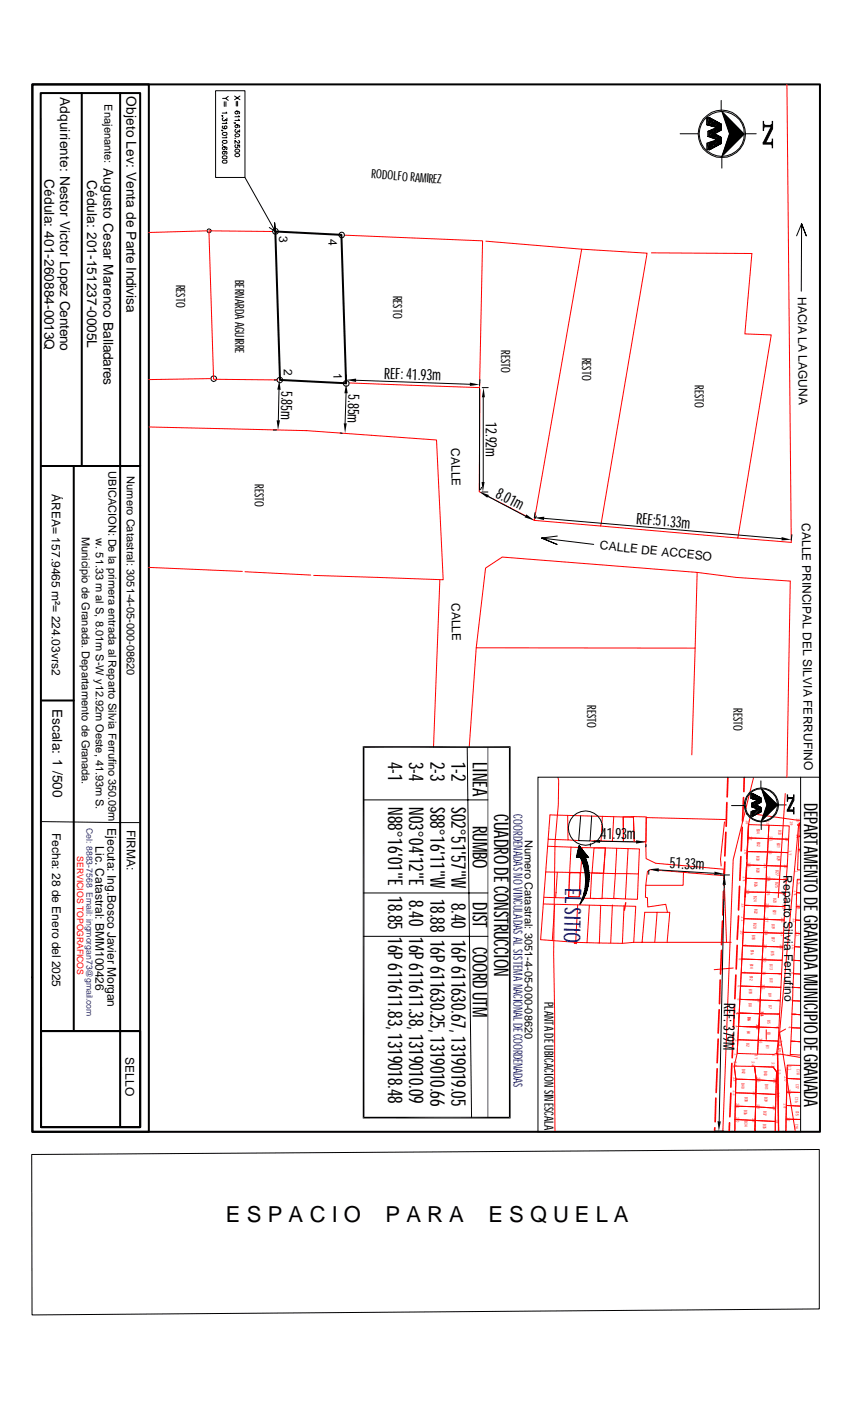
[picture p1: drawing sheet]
<svg xmlns="http://www.w3.org/2000/svg" width="216mm" height="356mm" viewBox="0 0 216 356" stroke-linecap="round" stroke-linejoin="round" font-family="sans-serif">
<g fill="none" stroke="#f00" stroke-width=".25">
<path d="M141.6 197.4l.1 .7-.1 6.1-.8 9.8-.3 28.1 .2 15.4 .1 29.7M138.9 214.8l8.8 .3-.4 6.4-8.9-.2M139.1 213l5 .2M144 207l.1 6.2 2.7 .2M147.7 215.1l5.9 .1-.5 6.5-5.8-.2M152.8 207.2l-.3 6.2h-2.8M153.6 215.2l2.9 .1-.4 6.4h-3l-.4 6.4M155.7 207.3l-.3 6.2-2.9-.1M156.5 215.3l2.8 .1-.3 6.3h-2.9l-.4 6.3 3 .2 .3-6.5 3 .1 .2-6.3-2.9-.1M158.1 207.3h2.6l.3 6.3h-2.8zM158.2 207.3v6.3l-2.8-.1M160.7 207.4l-21.2-.6-2.3 31.7 8.8 .7"/>
<path d="M163.9 207.5v6.2M164 207.5l20.3 .5M183.8 208.5l-1 9.6 .2 1.8M203 212.3h-.3l-.2 3.3 .5 .1M137.8 229.4l23.5 .6-.5 9.2M140.7 229.7l-.6 9.1M141 227.8l3.2 .1M141.1 226.6h.1M141.4 221.4l-.4 6.4h-3M145.7 238.8l.6 .8M145.9 239h.3v.4h-.4zM146 239.2l11.9 .2 2.9-.2"/>
<path d="M146.5 238.8l-.9 .7M146.6 229.7l-.6 9.5M147.1 228l5.7 .1M149.5 229.8l-.6 9.5M150.4 228.1h5.9M152.4 229.8l-.3 9.6M155.4 229.7l-.5 9.7M158.3 229.9l-.4 9.5M160.8 239.2h24.7M162 221.8l-.3 6.5-3-.1M162.9 239.2l.7-7.6h3.1l-.6 7.6M163.8 224.7l-.1 3.1h.6v2.4l4.6-.7 .4 2.1"/>
<path d="M166.7 231.6h3.2l-.7 7.6M183.6 220.9l.7 18.3M186 245.7l-4.8 .4M186.3 270.6l5.1 .1 .5 3.4 5 .3-.1 3.4-5-.3 .1-3.4-5.2-.2zM197.3 267.6l.2 19.6M191.5 287.2l.4-13.1-.5-3.4 4.8 .1 .8 1.2-.3 15.2"/>
</g>
<path d="M147.3 207.1l-.5 6.3h2.9l.4-6.3" fill="none" stroke="#000" stroke-width=".25"/>
<path d="M197.3 267.6l.2 19.6" fill="none" stroke="#f00" stroke-width=".34"/>
<path d="M197.2 267.5h.8v.2z" fill="#f00"/>
<g fill="none" stroke="#f00" stroke-width=".25">
<path d="M199.6 21.4l1.1 116.3-13.5-1.1M52.5 58.6l-14.7 .4M69.2 58.8l-16.2-.2 1.2 37.7 16.2 .1M87.4 59.7l35 1.4-.7 37.3-33.1-1.2M123.3 61.2l24.3 2M147.6 63.2l16.6 1.1-11.8 69.2-16.8-1.4zM165.3 64.2l25.5 .1-1.8 20.5 6.7 .2-8.5 51.6-34.8-3.1M53.5 96.1l-15.8 .3M121.8 98.9l-.2 25.9 14 7.3M37.8 108.4l40 .9 32.9 2.4 1.7 35.5-32.8-1.2M37.8 144l23.7 1M62.1 145.1l16.7 .9"/>
<path d="M111.6 147.2l-1.6 42.5M123.2 144.2l4.2-2.8 49.5 3.9-.5 19.2-55.6-.1zM176.9 145.3l9.9 1.3 13.7 .9-.9 49.8M120.8 164.4l-1.8 25.3M176.4 164.5l-.9 27.1M191.2 197.4l-5.2 20.8-2.6 69M144.9 215l-.4 6.5M150.7 215.2h2.9l-.4 6.5-3-.1zM160.7 207.3h3.3l-.2 6.4-2.9-.1zM163.8 213.8l.1 4.1 2.5 1.2 17.4 1.5-.2 1.6M189.4 219.5l5.1 .2-.1 3.4-5.2-.2zM189.6 216.2h5.1l-.2 3.5-5.1-.2z"/>
<path d="M189.7 212.7l5.2 .2-.2 3.3h-5.1zM189.8 209.2l.2 .2M189.9 209.3l5.2 .2-.2 3.4-5.2-.2zM194.5 219.7l5.2 .2-.2 3.4-5.1-.2zM194.7 216.2l5.2 .2-.2 3.5-5.2-.2zM194.9 212.9l5.2 .1-.2 3.4-5.2-.2zM195.1 209.5l5.1 .1-.1 3.4-5.2-.1zM199.2 201.4l-1.8 26.4M202.4 209.2h.5v.3h-.5zM202.6 209.4l-5.3 58.2 .2 19.6M203 208.9h-.2l-.1 3.4h.3M203 215.7l-.5-.1-.1 5.2h.6"/>
<path d="M203 208.2l-12.5-1.7-.6 2.8-2.9 58.1-.7 3.2 .4 3.3-.3 13.3v-3.1l5.2 .3-.1 2.8 .1-2.8 5.1 .2v2.6M150.1 221.6l-.3 6.4M164.3 221.2l.6-.5 8.5 .7-.1 3.3h-9.5zM173.4 221.4l10.2 .8M188.6 236.6l5.1 .1-.2 3.5-5.1-.2zM188.7 233.2l5.2 .1-.2 3.4-5.1-.1zM188.9 229.8l5.2 .2-.2 3.3-5.2-.1zM189 227.5l.1 .2M189.1 226.4l5.1 .1-.1 3.5-5.2-.2zM189.2 222.9l5.2 .2-.2 3.4-5.1-.1zM193.7 236.7l5.1 .2-.2 3.5-5.1-.2zM193.9 233.3l5.1 .2-.2 3.4-5.1-.2z"/>
<path d="M194.1 230l5 .1-.1 3.4-5.1-.2zM194.2 226.5l5.1 .2-.2 3.4-5-.1zM194.4 223.1l5.1 .2-.2 3.4-5.1-.2zM203 223.2h-.7l-.2 3.4 .9 .1-.9-.1-.1 3.5 1 .1-1-.1-.2 3.4 1.2 .1-1.2-.1v3.4l1.2 .1-1.2-.1-.2 3.4 1.4 .1-1.4-.1-.2 3.5h1.6h-1.6l-.1 3.3 1.7 .1-1.7-.1-.1 3.5 1.8 .1-1.8-.1-.1 3.4 1.9 .1-1.9-.1-.2 3.4 2.1 .2-2.1-.2-.1 3.5h2.2h-2.2l-.1 3.3 2.3 .2-2.3-.2-.2 3.4 2.5 .2M187.5 257.1l5.2 .2-.2 3.4-5.1-.2zM187.7 253.7l5.2 .1-.2 3.5-5.2-.2zM187.9 250.3l5.1 .1-.1 3.4-5.2-.1zM188 246.9l5.2 .2-.2 3.3-5.1-.1zM188.2 243.4l5.2 .2-.2 3.5-5.2-.2zM188.4 240l5.1 .2-.1 3.4-5.2-.2zM192.7 257.3l5.1 .1-.2 3.5-5.1-.2zM192.9 253.8l5.1 .2-.2 3.4-5.1-.1z"/>
<path d="M193 250.4l5.1 .2-.1 3.4-5.1-.2zM193.2 247.1h5.1l-.2 3.5-5.1-.2zM193.4 243.6l5.1 .2-.2 3.3h-5.1zM193.5 240.2l5.1 .2-.1 3.4-5.1-.2zM186.6 277.4l5.2 .1-.1 3.4-5.2-.1zM186.7 273.9l5.2 .2-.1 3.4-5.2-.1zM187.2 263.9l5.2 .2-.2 3.4-5.2-.1zM187.4 260.5l5.1 .2-.1 3.4 5 .1 .2-3.3-5.1-.2-.1 3.4-5.2-.2zM190.4 267.4h.1M191.4 270.7l4.8 .1 .8 1.2-.1 2.4-5-.3zM191.8 277.5l5 .3v3.5l-5.1-.4zM192.4 264.1l5 .1-.4 3.2-.7 .2-4.1-.1z"/>
<path d="M194.4 261.4v2.4M196.2 270.8l.8 1.2M197.1 267.5l.3 .1-.3 .1zM198 267.5l5 .9M199.3 261.2l-1.5 .8 4 25.2M203 270.4l-3.3-.1-.1 3.4 3.4 .2-3.4-.2v3.5l3.4 .1-3.4-.1-.1 3.4 3.5 .2-3.5-.2-.1 3.5h3.6h-3.6v3.1l.3-16.3M186.5 280.8l5.2 .1-.1 3.5-5.2-.3zM191.7 280.9l5.1 .4-.1 3.3-5.1-.2z"/>
</g>
<g fill="none" stroke="#f00" stroke-width=".42">
<path d="M184.7 197.4l-.2 4.9M188.8 197.4l-.1 3.5M183.9 218.8l-.3 5.9M184.1 211.2l-.2 6.1M184.4 203.7l-.2 6M188 217.4l-.3 6M188.3 210l-.3 6M188.6 202.4l-.2 6M183.3 233.8l-.3 6M183.6 226.2l-.2 6M187 239.9l-.2 6.1M187.4 232.5l-.4 5.9"/>
<path d="M187.6 225l-.2 6M182.5 256.3l-.3 5.9M182.7 248.8l-.2 6M183 241.2l-.2 6M186.4 254.9l-.3 6M186.7 247.5l-.3 6M181.6 278.7l-.2 6M181.9 271.3l-.2 6M182.2 263.7l-.3 6M185.4 277.5l-.2 6M185.7 269.9l-.3 6M186 262.5l-.2 6"/>
<path d="M181.4 286.3l-.1 .9M185.1 285l-.1 2.2"/>
</g>
<path d="M189.5 218.7l-.4 8.9M190 209.3l-.5 8.9M144.5 221.5h2.7l-.2 6.2-2.7-.1zM158.7 229.1l-.3 2" fill="none" stroke="#f00" stroke-width=".34"/>
<path d="M189.6 218.3h.1M189.6 218.4l-.1 .2" fill="none" stroke="#ff7f00" stroke-width=".34"/>
<g fill="none" stroke="#000" stroke-width=".25">
<path d="M54.7 23h7.4v22h-7.4zM56.2 29.4l.3 .1M56.2 33l.2 .2 .1-.2v.2M56.5 33.8l.1-.2h.8l.2 .4a.62 .62 0 0 1-.6 .4 .62 .62 0 0 1-.6-.4zM56.5 39.7l.6-.2 .5 .2v.3a.57 .57 0 0 1-.7 .3 .57 .57 0 0 1-.4-.6zM56.5 36.8h.1M56.5 25h.7M56.6 32l-.2 .2a.59 .59 0 0 0 .6 .5 .59 .59 0 0 0 .6-.6 .39 .39 0 0 0-.7 0 .39 .39 0 0 0 .3 .6M56.6 35.6h.8l.2 .4a.62 .62 0 0 1-.6 .4 .62 .62 0 0 1-.6-.4zM56.6 29.9a.41 .41 0 0 0-.3 .4 .41 .41 0 0 0 .5 .4 .41 .41 0 0 0 .3-.4l.5 .3v-.6M56.8 37.3a.38 .38 0 0 1 .4 .5 .38 .38 0 0 1-.6 .1 .38 .38 0 0 1 0-.6l1 .1v.5h-.2M56.8 38.4a.37 .37 0 0 1 .3 .5 .37 .37 0 0 1-.5 .2 .37 .37 0 0 1-.1-.5l.1-.2h.8l.2 .2v.4l-.2 .1"/>
<path d="M56.9 25.8v1.2M57.3 25.8v1.2M57.4 28.4l.2 .3h-1.2M57.4 31l.2 .3h-1.2M57.4 34.7l.2 .3h-1.2M57.9 24.5l-.7 .5 .7 .5M59.4 31.2h.3M59.5 24.4l1.4 .9M59.7 34.1a.56 .56 0 0 1 .7-.2 .56 .56 0 0 1 .3 .6 .55 .55 0 0 1-.7 .3 .55 .55 0 0 1-.3-.7zM59.7 35.1h.1M59.7 38a.58 .58 0 0 1 .7-.2 .58 .58 0 0 1 .3 .7h-1zM59.7 39.1a.58 .58 0 0 1 .7-.2 .58 .58 0 0 1 .3 .7 .58 .58 0 0 1-.7 .2 .58 .58 0 0 1-.3-.7z"/>
<path d="M59.9 32.9a.38 .38 0 0 0-.3 .4 .38 .38 0 0 0 .4 .3 .38 .38 0 0 0 .4-.4l.4 .3v-.6M59.9 36.7a.4 .4 0 0 0-.2 .6 .4 .4 0 0 0 .5 .1 .4 .4 0 0 0 .1-.6h.5v.6M59.9 25.7v1.2M60 28.2a.38 .38 0 0 1 .4 .5 .38 .38 0 0 1-.6 .2 .38 .38 0 0 1 0-.6l.5-.1 .4 .2 .1 .3-.2 .2M60 31.7a.38 .38 0 0 1 .4 .5 .38 .38 0 0 1-.6 .2 .38 .38 0 0 1 0-.6l.5-.1 .4 .1 .1 .4-.2 .1M60.3 25.7v1.2M60.5 29.4l.3 .2h-1.2M60.5 30.2l.3 .4h-1.2M60.5 35.6l.3 .3-.1 .4h-.3l-.8-.7v.8M60.9 24.4l-1.4 .9M172.6 34h4.5M179.3 29.9h.7v1.8l2.5 .7-2.9 1 2.3-1.1-2.6-.6z"/>
<path d="M179.3 31.7l2.6 .6M179.6 34.6l2.8 .9-2.4 .7v1.8h-.7v-1.7l2.6-.8zM179.9 29.9l3 1.6v1.5l-1.6 1 1.7 .9-.1 1.5-3 1.6v-1.8l2.5-.7-2.5-.9v-1.3l2.5-.9-2.5-.7zM180 31.7v-1.8h-.7v1.8l2.6 .6-2.3 1.1v1.2h.4v-1.3l2.5-.9-2.5-.7v-1.8l3 1.6v1.5M180 36.2v1.8l3-1.6v-1.5v1.6M180 33.3v1.3l2.4 .9M180.4 30.1v1.7M180.4 33.2v1.6M180.4 36.2v1.6M180.8 30.4v1.5M180.8 33v2M180.8 36v1.6"/>
<path d="M181.3 34l1.7 .9v1.5M181.3 30.6v1.5M181.3 32.9v2.2M181.3 35.9v1.4M181.6 30.8v1.4zM181.6 32.8v1M181.6 34.1v1.1M181.6 35.7v1.5M181.9 31v1.3M181.9 32.6v1M181.9 34.4v.9M181.9 35.6v1.4"/>
<path d="M182.2 31.1v1.2M182.2 32.5v.9M182.2 34.5v1M182.2 35.6v1.2M182.4 31.2v2.2M182.4 32.4l-2.4-.7v-1.8l3 1.6v1.5l-1.7 1 1.7 .9v1.5l-3 1.6v-1.8l2.4-.7-2.4-.9v-1.3l2.5-.9M182.4 34.5v2.2M182.5 31.3v2M182.5 34.6v2.1M182.7 31.3v1.9M182.7 34.7v1.9M182.8 31.4v1.7"/>
<path d="M182.8 34.8v1.7M183 33v-1.5l-3-1.6v1.8l2.5 .7-2.5 .9v1.3M183 25.5v2.6M183 31.5v1.5M183.1 28.3l5.7 5.7-5.7 5.7 2-5.7zM183.1 40v2.7M183.5 28.8l5.1 5.2-5.2 5.2 1.8-5.2zM183.7 29.3l4.8 4.7-4.8 4.7 1.6-4.7zM184.1 29.8l4.2 4.2-4.2 4.2 1.4-4.2zM184.4 30.3l3.6 3.7-3.6 3.7 1.2-3.7zM184.7 30.8l3.2 3.2-3.2 3.2 1.1-3.2zM185 31.3l2.7 2.7-2.7 2.7 .9-2.7z"/>
<path d="M185.3 31.8l2.2 2.2-2.2 2.2 .7-2.2zM185.7 32.3l1.6 1.7-1.6 1.6 .5-1.6zM185.9 32.9l1.2 1.1-1.2 1.1 .5-1.1zM186.3 33.4l.6 .6-.6 .6 .2-.6zM186.4 33.7l.4 .3-.4 .3 .2-.3zM189.1 34h2.8M52.7 58.3l.3-.2 .4 .2 .2 .3-.2 .3-.4 .2-.3-.2-.2-.3zM56.5 40.8l.6-.2 .5 .2v.3a.57 .57 0 0 1-.7 .3 .57 .57 0 0 1-.4-.6zM62.1 45l7.7 13.8-.1-2.2 .1 2.2-1.5-1.1M202.1 59.9l1.3-3.1 1.2 3.1-1.2-3.1-.1 17.1M69.6 96.4h.8M70.8 99l-.2 7.7"/>
<path d="M86.6 97.3h.6M87.8 99.8l-.3 7.6M87.9 95.2l-.1 1.5M90.3 96.5l28.9 1M121.7 98.6v25.8M121.8 96.4l-.1 1.5M122.3 98.4h1.6M69.3 109.1h.8M86.3 109.9l.6 .1M122.6 100.8v21.5M122.2 123.7l-.3 .6M122.3 124.9h1.5"/>
<path d="M123.8 126l9.5 5M135.7 130.1l-.1 1.4M136.1 131l-.3 .6M138.1 131.6l60.2 5.1M141.4 136.1l-4 .5 3.9 1.6-3.9-1.6 13.2 1.6M200.9 135.7l-.2 1.4M118.5 189.7l1.1 93.9M123.8 189.7v93.9M136.5 197.3h66.6v90h-66.6zM193 198.2v1.9M203.1 197.3h4.9M10.5 208.5l24.8 .3"/>
<path d="M92.2 203h31.6M146.3 217.5l.1 .1M146.4 217.3l-.1 .1M146.4 217.1l.1 .2 .1-.2M146.5 216.8l.2 .2 .2-.2M146.6 217.3l.1 .2 .2-.2M146.6 216.3l.4 .4 .2-.1M146.6 217.5v.1M146.6 215.9l.2 .2M146.7 215.6h.1M146.7 216.6l-.2 .1M146.8 217.1l.2 .2 .2-.2"/>
<path d="M146.8 217.6h.1M146.9 214.6l2.5 3.1-.9-.1a12.2 12.2 0 0 1-1.3 11.8 13.3 13.3 0 0 0 0-11.8h-1zM146.9 215.1l.2 .2 .2-.2M146.9 215.6l.2 .2 .1-.2M146.9 216.2l.2 .1 .1-.1M147 214.6l.2 .4M147 215.9l-.4 .3M147 216.3l-.2 .2M147.1 214.9l-.3 .2M147.1 215.4l-.4 .1M147.1 216.4l.1 .2 .3-.2M147.1 216.8l.1 .2 .2-.2"/>
<path d="M147.1 217.3l.1 .2 .2-.2M147.2 217.6l.2 .2 .2-.2M147.2 214.9h.1M147.2 215.4l.1 .2 .2-.2M147.2 215.9l.1 .2 .2-.2M147.3 216.2l.2 .1 .2-.1M147.3 216.7l.2 .1 .2-.1M147.3 217.1l.2 .2 .2-.2M147.4 215.6l.2 .2 .1-.2M147.5 217.3l.2 .2 .2-.1M147.5 218.1h.1M147.5 217.8l.2 .2 .1-.2"/>
<path d="M147.6 215.9l.1 .2 .3-.2M147.6 216.4l.1 .2 .2-.2M147.6 216.9l.1 .2 .2-.2M147.7 217.2l.2 .1 .3-.1M147.7 217.6l.4 .1M147.7 218.1l.2 .2 .2-.2M147.7 218.6l.1 .2 .2-.2M147.8 216.2l.2 .1 .2-.1M147.8 216.7l.2 .1 .2-.1M147.8 218.4h-.1M147.9 218.9l.2 .1 .2-.1M148 219.5l.3 .3 .1-.2"/>
<path d="M148 217.8l.3 .6M148 216.9l.2 .2 .2-.2M148 217.4l.2 .2 .1-.2M148 219.1l-.1 .1M148.1 216.4l.3 .1M148.2 218.6l.1 .2 .2-.2M148.2 219.1l.1 .2 .2-.2M148.2 219.8v.1M148.3 216.7h.3M148.3 217.2l.1 .1 .2-.1M148.3 217.7l.1 .1 .1-.1M148.3 219.4l-.2 .1"/>
<path d="M148.3 217.9l-.1 .2M148.3 219.4l.2 .1 .3-.1M148.3 219.8l.2 .2 .2-.1M148.4 217.9l.3 .1M148.4 218.4l.2 .2 .2-.2M148.4 218.9l.2 .1 .2-.1M148.5 216.9l.3 .1M148.5 217.4l.2 .2 .1-.2M148.6 218.2l-.5 .3-.2-.1M148.6 219.1l.2 .2 .2-.2M148.6 219.6l.2 .2 .1-.2M148.7 218.6l.3 .4"/>
<path d="M148.7 218.2h.1M148.8 217.2l.2 .1M148.8 219.4l.3 .1M148.8 219.9l.2 .1 .2-.1M148.9 217.4l.2 .3 .2-.2M148.9 218.8l-.1 .1M149.1 219.6l.1 .2M149.8 214.1v.7M152.2 213.5l9.2 .2M163.9 214.4l-.1 .6M185.6 204.5h3.2M189.3 206.6h.4"/>
<path d="M190.5 201.4h.4v1.3l1.8 .5-2 .7 1.7-.7-1.9-.6zM190.5 202.6l1.9 .6M190.7 204.8l1.9 .6-1.7 .5v1.3h-.4v-1.2l1.9-.6zM190.9 201.4l2.1 1.1v1.1l-1.1 .7 1.1 .7v1.1l-2.1 1.1v-1.3l1.7-.5-1.7-.6v-1l1.7-.6-1.7-.6zM190.9 202.7v-1.3h-.4v1.2l1.9 .6-1.7 .7v.9h.2v-1l1.8-.6-1.8-.5v-1.3l2.1 1.1v1.1M190.9 203.8v1l1.7 .6M191.2 201.6v1.2M191.2 203.7v1.2M191.5 201.7v1.2M191.5 203.6v1.4M191.8 204.3l1.2 .7v1.1v-1.2M191.8 201.8v1.1"/>
<path d="M191.8 203.5v1.6M192 202v1zM192 203.4v.7M192 204.5v.7M192.4 202.2v.9M192.4 203.3v.7M192.4 204.6v.7M192.5 202.3v.8M192.5 203.3v.7M192.5 204.6v.7M192.6 202.4v1.5M192.6 203.2l-1.7-.5v-1.3l2.1 1.1v1.1l-1.2 .7 1.2 .7v1.1l-2.1 1.1v-1.3l1.7-.5-1.7-.6v-1l1.8-.6"/>
<path d="M192.6 204.7v1.5M192.8 202.4v1.4M192.8 204.8v1.4M192.9 202.4v1.3M192.9 204.8v1.4M193 202.4v1.3M193 204.9v1.3M193 203.6v-1.1l-2.1-1.1v1.3l1.8 .5-1.8 .6v1M193 205v1.1l-2.1 1.1v-1.3M193 202.5v1.1M193.1 208.6v2M193.2 200.2l4.1 4.1-4.2 4.1 1.5-4.1z"/>
<path d="M193.4 200.6l3.7 3.7-3.7 3.7 1.2-3.7zM193.6 200.9l3.4 3.4-3.4 3.4 1.1-3.4zM193.9 201.3l2.9 3-3 3 1-3zM194.1 201.7l2.6 2.6-2.6 2.6 .9-2.6zM194.3 202l2.3 2.3-2.3 2.3 .8-2.3zM194.6 202.4l1.8 1.9-1.9 1.9 .7-1.9zM194.7 202.8l1.6 1.5-1.6 1.5 .5-1.5zM195 203.1l1.2 1.2-1.2 1.2 .4-1.2zM195.2 203.5l.8 .8-.8 .8 .3-.8zM195.4 203.9l.5 .4-.5 .5 .2-.5zM195.6 204.1l.2 .2-.2 .3zM197.5 204.3h2"/>
<path d="M92.2 226.7h31.6M92.2 237.7h31.6M147.4 229.2l-.1 .1M147.4 229.1h.1M147.6 228.8l.1 .1M147.7 228.5l-.1 .1M147.8 228l.3 .2M147.8 228.5h.1M147.9 228.3h-.2M147.9 227.7l.1 .1M148.1 227.3l.3 .1M148.1 227.8l.1 .1"/>
<path d="M148.2 226.8l.1 .2 .2-.2M148.3 227.6l-.5 .2M148.3 226.6v.1M148.3 227.1l-.2 .1M148.3 220.3l.2 .2 .2-.2M148.4 220l-.1 .2M148.4 220.6h-.1M148.4 226.1l.2 .2 .2-.2M148.4 226.6l.2 .2 .1-.1M148.4 227.1l.1 .1M148.5 220.6l.2 .1 .1-.1M148.5 221.1l.2 .1 .1-.1"/>
<path d="M148.5 225.1l.2 .3 .1-.2M148.5 225.6l.1 .2 .2-.2M148.5 226.4l-.2 .1M148.5 221.6l.2 .1M148.6 220l.3 .6 .3-.2M148.6 220.8l-.3 .1M148.6 221.3l-.2 .1M148.6 223.3l.2 .1 .1-.1M148.6 223.8l.2 .1 .1-.1M148.6 224.2l.2 .2 .1-.2M148.6 224.7l.1 .2 .1-.2M148.6 225h-.1"/>
<path d="M148.6 225.4l-.2 .2M148.6 225.9l-.2 .2M148.7 221.8l.1 .2 .2-.2M148.7 222.2l.1 .2 .2-.2M148.7 222.8l.1 .1 .2-.1M148.7 223.5l-.1 .1M148.7 223.9l-.1 .1M148.7 224.5h-.1M148.7 225.9l.2 .1M148.7 226.9h.1M148.7 226.4l.1 .1M148.8 225.4l.2 .3"/>
<path d="M148.8 220.8l.1 .2 .2-.2M148.8 221.3l.1 .2 .2-.2M148.8 222l-.3 .1M148.8 222.5l-.2 .2M148.8 223l-.2 .1M148.8 224.5l.1 .1 .2-.1M148.8 225l.1 .1 .2-.1M148.8 223.9l.4 .6 .2-.2M148.8 221.6l-.3 .2M148.8 223l.2 .2 .2-.2M148.8 223.5l.2 .2 .2-.2M148.9 220.1l-.1 .2"/>
<path d="M148.9 221.6l.2 .1 .2-.1M148.9 222.1l.2 .1 .2-.1M148.9 222.5l.4 .1M149 220.1l.3 .1M149 220.6l.2 .2 .2-.2M149 221.1l.2 .1 .2-.1M149 224.7l.3 .2M149 225.2l.1 .2M149.1 222.8h.3M149.1 223.3l.2 .1 .1-.1M149.1 223.8l.2 .1 .1-.1M149.1 225.5l-.2 .1"/>
<path d="M149.2 221.3l.2 .2M149.2 221.8l.2 .1M149.2 222.3l.2 .2 .1-.2M149.2 224l-.2 .2M149.3 224.5h.1M149.3 224l.1 .1M149.3 220.9l.1 .2M149.3 220.4h.1M149.4 223.5v.1M149.4 223v.2M149.4 222.6l.1 .1M149.4 222.1l.1 .1"/>
<path d="M149.4 221.6h.1M164.6 220.9v1M167.1 220.8l14.1 .9M182.7 222.1h2.4M183.7 224.6l-1.2 60M183.7 222.1l-.1 .9M8 248l.3 .1-.2 .1zM8 293l199.9-1.2v40.4l-199.8 1.6zM181.4 287.1h2.2"/>
<circle cx="183.1" cy="34" r="6"/>
<circle cx="183.1" cy="34" r="5.7"/>
<circle cx="69.9" cy="58.7" r=".71"/>
<circle cx="86.7" cy="59.7" r=".71"/>
<circle cx="54.2" cy="96.1" r=".73"/>
<circle cx="71" cy="96.5" r=".73"/>
<circle cx="87.8" cy="97.3" r=".73"/>
<circle cx="148.5" cy="210.2" r="4.3"/>
<circle cx="193.2" cy="204.3" r="4.3"/>
<circle cx="193.2" cy="204.3" r="4.1"/>
</g>
<path d="M8.2 21.4h199.8v265.9h-199.8zM8.2 21.4h29.6v265.9h-29.6zM10.3 23.6h25.3v262.5h-25.2zM20.7 23.6v94.7M30.5 23.6v262.5M69.8 58.8l16.8 .8 1.2 37.7-16.8-.9zM10.4 118.3h25.2M18.7 118.3v143.1M10.4 177.8h8.3M10.4 261.7h25.2v24.4h-25.2zM10.4 261.7h25.2" fill="none" stroke="#000" stroke-width=".51"/>
<g fill="#000" stroke="#000" stroke-width=".25">
<path d="M193.6 30.8l.2 .8 .3 .2h1.6v.4h-1.5a.6 .6 0 0 0-.5 .9z" fill-rule="evenodd"/>
<path d="M195.9 30.8l.1 1.9-1.8 3.5h-.6l2.1-4z" fill-rule="evenodd"/>
<path d="M193.6 36.2h2l.3-.4 .1-.5v2.2l-.1-.2a.49 .49 0 0 0-.4-.7h-1.9z" fill-rule="evenodd"/>
<path d="M199.7 201.8l.3 .6h1.2v.3h-1.2l-.3 .7z" fill-rule="evenodd"/>
<path d="M201.3 201.8l.1 1.3-1.2 2.5-.5 .1 1.5-3z" fill-rule="evenodd"/>
<path d="M199.7 205.7l1.3-.1a.35 .35 0 0 0 .4-.2 .35 .35 0 0 0-.1-.4l.1 1.6-.1-.2a.31 .31 0 0 0 .1-.4 .31 .31 0 0 0-.4-.1h-1.3z" fill-rule="evenodd"/>
</g>
<g fill="#000">
<path d="M179.6 34.6h.3zM179.6 34.6h.3v.2zM179.6 34h.3l-.3 .6zM179.9 34v.6h-.3zM179.6 33.4l.3-.1-.3 .7zM179.9 33.3v.7h-.3zM179.6 33.4l.3-.2zM179.3 36.3l.6-.2-.6 1.9zM179.9 36.1v1.9h-.6zM179.3 29.9h.6l-.6 1.8zM179.9 29.9v1.9l-.6-.1zM179.9 31.7v.1z"/>
<path d="M180 31.7l-.1 .1zM179.9 34.6v.2zM180 34.6l-.1 .2zM180 34.6l.2 .1-.2 .1zM180 34.8l.2-.1v.2zM180 31.7l.2 .1h-.2zM180 31.8h.2v.1zM179.9 36.1h.3l-.3 .1zM179.9 36.2l.3-.1zM179.9 33.2l.3-.1zM179.9 33.3l.3-.2zM179.9 33.3l1.4-.4-1.4 1.7z"/>
<path d="M181.3 32.9v2.2l-1.4-.5zM179.9 29.9l1.4 .7-1.4 1.1zM179.9 31.7l1.4-1.1v1.5zM180.2 36.1l1.7-.6zM180.2 36.2l1.7-.7v.1zM180.2 34.7l1.7 .7-1.7-.5zM180.2 34.9l1.7 .6zM180.2 33.1l1.7-.8zM180.2 33.2l1.7-.9v.3zM180.2 31.8l1.7 .5-1.7-.4zM180.2 31.9l1.7 .4zM181.9 35.4l.5 .1-.5 .1z"/>
<path d="M181.9 35.6l.5-.1zM181.9 32.3l.5 .1-.5 .2zM181.9 32.6l.5-.2zM181.3 34l1.1 .6-1.1 .5zM181.3 35.1l1.1-.5v.9zM181.3 32.9l1.1-.5-1.1 1.6zM182.4 32.4v1l-1.1 .6zM181.3 30.6l1.1 .6-1.1 .9zM181.3 32.1l1.1-.9v1.2zM179.9 36.2l2.5-.7-2.5 2.5zM182.4 35.5v1.2l-2.5 1.3zM182.4 34.6l.5 .3-.5 1.8z"/>
<path d="M182.9 34.9v1.5l-.5 .3zM182.4 31.2l.5 .3-.5 1.9zM182.9 31.5v1.5l-.5 .4zM182.9 34.9v1.5zM183.1 28.3l2 1.9v3.8zM185.1 34l-2 5.7zM185.1 34v3.8l-2 1.9zM185.1 30.2l3.7 3.8-3.7 3.8zM70.9 96.4l.3 2.6-.8-.1zM87.8 97.4l.4 2.4h-.8zM87.8 96.4l2.5-.3v.8zM119.2 97.1l2.5 .5-2.5 .4z"/>
<path d="M70.2 106.7h.8l-.5 2.4zM87.2 107.4h.8l-.5 2.6zM122.7 98.4l.3 2.4h-.7zM122.2 122.3h.7l-.4 2.6zM121.6 124.8l2.4 .8-.4 .7zM133.5 130.6l2.1 1.5-2.5-.8zM135.6 131.4l2.5-.3-.1 .9zM198.3 136.3l2.4 .7-2.4 .2zM149.8 213.5l2.4-.3v.8zM161.4 213.3l2.5 .4-2.5 .4zM190.9 202.6v.2zM190.7 203.9l.2-.2z"/>
<path d="M190.7 204.8l.2 .1zM190.7 204.3h.2l-.2 .5zM190.9 204.3v.5h-.2zM190.7 203.9l.2-.1-.2 .5zM190.9 203.8v.5h-.2zM190.5 206l.4-.2-.4 1.4zM190.9 205.8v1.4h-.4zM190.5 201.4h.4l-.4 1.2zM190.9 201.4v1.4l-.4-.2zM190.9 202.7h.2zM190.9 202.8l.2-.1zM190.9 203.8l1-.3-1 1.3z"/>
<path d="M191.9 203.5v1.6l-1-.3zM191.1 202.7l1.3 .4zM191.1 202.8l1.3 .4zM190.9 204.8l1.5 .5zM190.9 204.9l1.5 .5zM190.9 205.8l1.5-.4zM190.9 205.9l1.5-.5zM190.9 203.7l1.5-.5zM190.9 203.8l1.5-.6zM192.4 205.3l.2 .1-.2 .1zM192.4 203.1l.2 .1-.2 .1zM192.4 203.3l.2-.1z"/>
<path d="M191.9 204.3l.7 .4-.7 .4zM191.9 205.1l.7-.4v.7zM191.9 203.5l.7-.3-.7 1.1zM192.6 203.2v.7l-.7 .4zM190.9 205.9l1.7-.5-1.7 1.8zM192.6 205.4v.8l-1.7 1zM190.9 201.4l1.7 .9-1.7 .3zM190.9 202.6l1.7-.3v.9zM193 205v1.1zM192.6 204.7l.4 .3-.4 1.2zM193 205v1.1l-.4 .1zM192.6 202.3l.4 .2-.4 1.4z"/>
<path d="M193 202.5v1.1l-.4 .3zM193.2 200.2l1.4 1.4v2.7zM194.6 204.3l-1.4 4.1zM194.6 204.3v2.7l-1.4 1.4zM194.6 201.6l2.7 2.7-2.7 2.7zM164.6 220.6l2.5-.2v.8zM181.3 221.2l2.4 .6-2.5 .3zM183.8 222.1l.3 2.5-.8-.1zM182 284.6h.9l-.5 2.5z"/>
</g>
<path d="M92 189.6h37.5M92.2 189.4v94.5M129.3 189.4v94.5M92 283.7h37.5" fill="none" stroke="#000" stroke-width=".42"/>
<text font-size="5.8" fill="#00f" x="143.4" y="225.4" transform="rotate(92 143.4 225.4)">EL SITIO</text>
<g font-size="5.6">
<text x="57.3" y="310">E S P A C I O</text>
<text x="97.8" y="310">P A R A</text>
<text x="123.9" y="310">E S Q U E L A</text>
</g>
<g font-size="5.2">
<text x="98.5" y="193.4" transform="rotate(90 98.5 193.4)">4-1</text>
<text x="103.8" y="193.4" transform="rotate(90 103.8 193.4)">3-4</text>
<text x="109.2" y="193.4" transform="rotate(90 109.2 193.4)">2-3</text>
<text x="114.6" y="193.4" transform="rotate(90 114.6 193.4)">1-2</text>
<text x="120" y="193.4" transform="rotate(90 120 193.4)">LINEA</text>
<text x="98.5" y="204.8" transform="rotate(90 98.5 204.8)">N88°16'01&quot;E 18.85 16P 611611.83, 1319018.48</text>
<text x="103.8" y="204.8" transform="rotate(90 103.8 204.8)">N03°04'12&quot;E 8.40 16P 611611.38, 1319010.09</text>
<text x="109.2" y="204.8" transform="rotate(90 109.2 204.8)">S88°16'11&quot;W 18.88 16P 611630.25, 1319010.66</text>
<text x="114.6" y="204.8" transform="rotate(90 114.6 204.8)">S02°51'57&quot;W 8.40 16P 611630.67, 1319019.05</text>
<text x="120" y="209.7" transform="rotate(90 120 209.7)">RUMBO</text>
<text x="125.4" y="206.7" transform="rotate(90 125.4 206.7)">CUADRO DE CONSTRUCCION</text>
<text x="120" y="229.1" transform="rotate(90 120 229.1)">DIST</text>
<text x="120" y="240.3" transform="rotate(90 120 240.3)">COORD UTM</text>
</g>
<text font-size="4.8" x="204" y="203.8" transform="rotate(90 204 203.8)">DEPARTAMENTO DE GRANADA MUNICIPIO DE GRANADA</text>
<g font-size="4">
<text x="71.5" y="99.1" transform="rotate(91 71.5 99.1)">5.85m</text>
<text x="88.4" y="100" transform="rotate(91 88.4 100)">5.85m</text>
<text x="97.5" y="96.1" transform="rotate(2 97.5 96.1)">REF: 41.93m</text>
<text x="123.3" y="107.1" transform="rotate(90 123.3 107.1)">12.92m</text>
<text x="125.6" y="126.2" transform="rotate(27 125.6 126.2)">8.01m</text>
<text x="161.4" y="132.9" transform="rotate(5 161.4 132.9)">REF:51.33m</text>
<text x="152.4" y="212.9" transform="rotate(1 152.4 212.9)">41.93m</text>
<text x="169.8" y="220.3" transform="rotate(3 169.8 220.3)">51.33m</text>
<text x="183.7" y="254.6" transform="rotate(91 183.7 254.6)">REF: 379M</text>
</g>
<g font-size="3.5">
<text x="15.2" y="24.6" transform="rotate(90 15.2 24.6)">Adquiriente: Nestor Victor Lopez Centeno</text>
<text x="32.1" y="24.4" transform="rotate(90 32.1 24.4)">Objeto Lev: Venta de Parte Indivisa</text>
<text x="11.3" y="45.6" transform="rotate(90 11.3 45.6)">Cédula: 401-260884-0013Q</text>
<text x="22.1" y="45.7" transform="rotate(90 22.1 45.7)">Cédula: 201-151237-0005L</text>
<text x="26.2" y="42.7" transform="rotate(90 26.2 42.7)">Augusto Cesar Marenco Balladares</text>
<text x="13.3" y="179.8" transform="rotate(90 13.3 179.8)">Escala: 1 /500</text>
</g>
<g font-size="3.2">
<text x="94.1" y="45.2" transform="rotate(4 94.1 45.2)">RODOLFO RAMIREZ</text>
<text x="59.7" y="71" transform="rotate(90 59.7 71)">BERNARDA AGUIRRE</text>
<text x="44.7" y="72.2" transform="rotate(90 44.7 72.2)">RESTO</text>
<text x="99.7" y="75" transform="rotate(90 99.7 75)">RESTO</text>
<text x="127.2" y="88.8" transform="rotate(90 127.2 88.8)">RESTO</text>
<text x="147.7" y="90.8" transform="rotate(90 147.7 90.8)">RESTO</text>
<text x="176.3" y="97.7" transform="rotate(90 176.3 97.7)">RESTO</text>
<text x="64.7" y="122.9" transform="rotate(90 64.7 122.9)">RESTO</text>
<text x="148.9" y="179" transform="rotate(90 148.9 179)">RESTO</text>
<text x="186.1" y="179.7" transform="rotate(90 186.1 179.7)">RESTO</text>
<text x="138.2" y="254.3" transform="rotate(90 138.2 254.3)">PLANTA DE UBICACION SIN ESCALA</text>
</g>
<text font-size="3.2" fill="#00f" x="130.3" y="206.7" transform="rotate(90 130.3 206.7)">COORDENADAS NO VINCULADAS AL SISTEMA NACIONAL DE COORDENADAS</text>
<g font-size="3">
<text x="70.9" y="59.9" transform="rotate(89 70.9 59.9)">3</text>
<text x="83.3" y="60.5" transform="rotate(89 83.3 60.5)">4</text>
<text x="202.4" y="75.3" transform="rotate(90 202.4 75.3)">HACIA LA LAGUNA</text>
<text x="72" y="93.6" transform="rotate(89 72 93.6)">2</text>
<text x="84.6" y="94.7" transform="rotate(89 84.6 94.7)">1</text>
<text x="114.5" y="113.8" transform="rotate(89 114.5 113.8)">CALLE</text>
<text x="13.1" y="125.4" transform="rotate(90 13.1 125.4)">ÁREA= 157.9465 m²= 224.03vrs2</text>
<text x="203.5" y="132.8" transform="rotate(90 203.5 132.8)">CALLE PRINCIPAL DEL SILVIA FERRUFINO</text>
<text x="152.1" y="139.4" transform="rotate(6 152.1 139.4)">CALLE DE ACCESO</text>
<text x="114.6" y="153.1" transform="rotate(89 114.6 153.1)">CALLE</text>
<text x="13.2" y="211.4" transform="rotate(90 13.2 211.4)">Fecha: 28 de Enero del 2025</text>
<text x="24.2" y="214.8" transform="rotate(90 24.2 214.8)">Lic. Catastral: BMM100426</text>
<text x="32.2" y="210.6" transform="rotate(90 32.2 210.6)">FIRMA:</text>
<text x="198.8" y="222.1" transform="rotate(90 198.8 222.1)">Reparto Silvia Ferrufino</text>
<text x="31.8" y="268.4" transform="rotate(90 31.8 268.4)">SELLO</text>
</g>
<g font-size="2.8">
<text x="26.5" y="26.5" transform="rotate(90 26.5 26.5)">Enajenante:</text>
<text x="27.5" y="119.6" transform="rotate(90 27.5 119.6)">UBICACION: De la primera entrada al Reparto Silvia Ferrufino 350.09m Ejecuta: Ing.Bosco Javier Morgan</text>
<text x="32.2" y="120.9" transform="rotate(90 32.2 120.9)">Numero Catastral: 3051-4-05-000-08620</text>
<text x="20.7" y="136.2" transform="rotate(90 20.7 136.2)">Municipio de Granada. Departamento de Granada.</text>
<text x="24.3" y="136.7" transform="rotate(90 24.3 136.7)">w. 51.33 m al S, 8.01m S-W y12.92m Oeste, 41.93m S.</text>
<text x="133.2" y="213.2" transform="rotate(90 133.2 213.2)">Numero Catastral: 3051-4-05-000-08620</text>
</g>
<text font-size="2.2" fill="#00f" x="21.9" y="210.1" transform="rotate(90 21.9 210.1)">Cel: 8883-7568 Email: ingmorgan73@gmail.com</text>
<text font-size="2.2" fill="#f00" x="19.6" y="217.3" transform="rotate(90 19.6 217.3)">SERVICIOS TOPOGRAFICOS</text>
<g font-size="1.1" fill="#f00">
<text x="189.3" y="208" transform="rotate(90 189.3 208)">18</text>
<text x="194.5" y="208.1" transform="rotate(90 194.5 208.1)">20</text>
<text x="200.5" y="208.3" transform="rotate(90 200.5 208.3)">19</text>
<text x="202.2" y="207.5" transform="rotate(90 202.2 207.5)">10</text>
<text x="188.9" y="215.5" transform="rotate(90 188.9 215.5)">16</text>
<text x="190.1" y="212.1" transform="rotate(90 190.1 212.1)">17</text>
<text x="192" y="210.3" transform="rotate(90 192 210.3)">B34</text>
<text x="192.1" y="213.6" transform="rotate(90 192.1 213.6)">B32</text>
<text x="195.1" y="215.6" transform="rotate(90 195.1 215.6)">22</text>
<text x="195.3" y="212.2" transform="rotate(90 195.3 212.2)">21</text>
<text x="197.2" y="213.9" transform="rotate(93 197.2 213.9)">B31</text>
<text x="197.5" y="210.7" transform="rotate(93 197.5 210.7)">B33</text>
<text x="199.4" y="212.3" transform="rotate(90 199.4 212.3)">18</text>
<text x="200.2" y="215.8" transform="rotate(90 200.2 215.8)">17</text>
<text x="202.1" y="211.6" transform="rotate(90 202.1 211.6)">11</text>
<text x="202.9" y="215.1" transform="rotate(90 202.9 215.1)">12</text>
<text x="189.7" y="218.9" transform="rotate(90 189.7 218.9)">15</text>
<text x="191.9" y="217.3" transform="rotate(90 191.9 217.3)">B30</text>
<text x="191.9" y="220.3" transform="rotate(90 191.9 220.3)">B28</text>
<text x="193.9" y="219" transform="rotate(90 193.9 219)">23</text>
<text x="196.8" y="220.9" transform="rotate(93 196.8 220.9)">B27</text>
<text x="197.2" y="217.3" transform="rotate(93 197.2 217.3)">B29</text>
<text x="199.1" y="219.2" transform="rotate(90 199.1 219.2)">16</text>
<text x="201.8" y="220.8" transform="rotate(90 201.8 220.8)">1</text>
<text x="188.6" y="222.3" transform="rotate(90 188.6 222.3)">14</text>
<text x="189.4" y="225.7" transform="rotate(90 189.4 225.7)">13</text>
<text x="191.3" y="227.5" transform="rotate(90 191.3 227.5)">B24</text>
<text x="191.4" y="223.9" transform="rotate(90 191.4 223.9)">B26</text>
<text x="194.6" y="225.9" transform="rotate(90 194.6 225.9)">25</text>
<text x="194.7" y="222.4" transform="rotate(90 194.7 222.4)">24</text>
<text x="196.3" y="227.9" transform="rotate(93 196.3 227.9)">B23</text>
<text x="196.8" y="223.9" transform="rotate(93 196.8 223.9)">B25</text>
<text x="198.6" y="226.1" transform="rotate(90 198.6 226.1)">14</text>
<text x="198.9" y="222.6" transform="rotate(90 198.9 222.6)">15</text>
<text x="201.5" y="226" transform="rotate(90 201.5 226)">14</text>
<text x="202.4" y="223.2" transform="rotate(90 202.4 223.2)">15</text>
<text x="188.1" y="232.6" transform="rotate(90 188.1 232.6)">11</text>
<text x="188.2" y="229.1" transform="rotate(90 188.2 229.1)">12</text>
<text x="191.4" y="230.7" transform="rotate(90 191.4 230.7)">B22</text>
<text x="194.2" y="232.7" transform="rotate(90 194.2 232.7)">27</text>
<text x="194.4" y="229.3" transform="rotate(90 194.4 229.3)">26</text>
<text x="196.2" y="230.9" transform="rotate(93 196.2 230.9)">B21</text>
<text x="198.3" y="232.8" transform="rotate(90 198.3 232.8)">12</text>
<text x="198.5" y="229.4" transform="rotate(90 198.5 229.4)">13</text>
<text x="201.3" y="232.9" transform="rotate(90 201.3 232.9)">12</text>
<text x="202.4" y="229.4" transform="rotate(90 202.4 229.4)">13</text>
<text x="187.9" y="236" transform="rotate(90 187.9 236)">10</text>
<text x="188.7" y="239.7" transform="rotate(90 188.7 239.7)">9</text>
<text x="190.8" y="237.3" transform="rotate(90 190.8 237.3)">B18</text>
<text x="191.2" y="234.4" transform="rotate(90 191.2 234.4)">B20</text>
<text x="193.9" y="239.5" transform="rotate(90 193.9 239.5)">29</text>
<text x="194.1" y="236.1" transform="rotate(90 194.1 236.1)">28</text>
<text x="195.8" y="234.5" transform="rotate(93 195.8 234.5)">B19</text>
<text x="195.8" y="237.7" transform="rotate(93 195.8 237.7)">B17</text>
<text x="198" y="239.7" transform="rotate(90 198 239.7)">10</text>
<text x="198.2" y="236.3" transform="rotate(90 198.2 236.3)">11</text>
<text x="201" y="239.7" transform="rotate(90 201 239.7)">10</text>
<text x="202.1" y="236.3" transform="rotate(90 202.1 236.3)">11</text>
<text x="187.5" y="243.1" transform="rotate(90 187.5 243.1)">8</text>
<text x="190.3" y="244.6" transform="rotate(90 190.3 244.6)">B14</text>
<text x="190.5" y="241" transform="rotate(90 190.5 241)">B16</text>
<text x="193.7" y="243" transform="rotate(90 193.7 243)">30</text>
<text x="195.3" y="244.8" transform="rotate(93 195.3 244.8)">B13</text>
<text x="195.7" y="241.4" transform="rotate(93 195.7 241.4)">B15</text>
<text x="197.9" y="243.4" transform="rotate(90 197.9 243.4)">9</text>
<text x="200.8" y="243.4" transform="rotate(90 200.8 243.4)">9</text>
<text x="187.2" y="249.9" transform="rotate(90 187.2 249.9)">6</text>
<text x="188.4" y="246.5" transform="rotate(90 188.4 246.5)">7</text>
<text x="190.1" y="251" transform="rotate(93 190.1 251)">B10</text>
<text x="190.2" y="247.6" transform="rotate(90 190.2 247.6)">B12</text>
<text x="193.4" y="249.8" transform="rotate(90 193.4 249.8)">32</text>
<text x="193.5" y="246.4" transform="rotate(90 193.5 246.4)">31</text>
<text x="195.3" y="248.2" transform="rotate(93 195.3 248.2)">B11</text>
<text x="197.5" y="250.3" transform="rotate(90 197.5 250.3)">7</text>
<text x="197.6" y="246.9" transform="rotate(90 197.6 246.9)">8</text>
<text x="200.6" y="250.3" transform="rotate(90 200.6 250.3)">7</text>
<text x="200.7" y="246.8" transform="rotate(90 200.7 246.8)">8</text>
<text x="203.1" y="251.8" transform="rotate(93 203.1 251.8)">A10</text>
<text x="186.9" y="256.8" transform="rotate(90 186.9 256.8)">4</text>
<text x="187.1" y="253.3" transform="rotate(90 187.1 253.3)">5</text>
<text x="190" y="254.7" transform="rotate(93 190 254.7)">B8</text>
<text x="192.3" y="253.2" transform="rotate(90 192.3 253.2)">33</text>
<text x="193" y="256.6" transform="rotate(90 193 256.6)">34</text>
<text x="195" y="252.1" transform="rotate(93 195 252.1)">B9</text>
<text x="195.1" y="255.2" transform="rotate(93 195.1 255.2)">B7</text>
<text x="197.2" y="257.1" transform="rotate(90 197.2 257.1)">5</text>
<text x="197.3" y="253.7" transform="rotate(90 197.3 253.7)">6</text>
<text x="200.4" y="253.7" transform="rotate(90 200.4 253.7)">6</text>
<text x="201.3" y="257.1" transform="rotate(90 201.3 257.1)">5</text>
<text x="203.2" y="255.4" transform="rotate(93 203.2 255.4)">A8</text>
<text x="186.5" y="263.7" transform="rotate(90 186.5 263.7)">2</text>
<text x="186.8" y="260.2" transform="rotate(90 186.8 260.2)">3</text>
<text x="189.6" y="261.6" transform="rotate(93 189.6 261.6)">B4</text>
<text x="189.7" y="258.1" transform="rotate(93 189.7 258.1)">B6</text>
<text x="191.9" y="260" transform="rotate(90 191.9 260)">35</text>
<text x="192.7" y="263.5" transform="rotate(90 192.7 263.5)">36</text>
<text x="194.7" y="258.9" transform="rotate(93 194.7 258.9)">B5</text>
<text x="194.7" y="261.9" transform="rotate(93 194.7 261.9)">B3</text>
<text x="196.9" y="260.5" transform="rotate(90 196.9 260.5)">4</text>
<text x="197.8" y="263.9" transform="rotate(90 197.8 263.9)">3</text>
<text x="200.2" y="260.5" transform="rotate(90 200.2 260.5)">4</text>
<text x="201" y="263.9" transform="rotate(90 201 263.9)">3</text>
<text x="203.2" y="262.5" transform="rotate(93 203.2 262.5)">A4</text>
<text x="186.3" y="269.3" transform="rotate(90 186.3 269.3)">24</text>
<text x="186.4" y="267.4" transform="rotate(90 186.4 267.4)">1</text>
<text x="189.4" y="264.8" transform="rotate(93 189.4 264.8)">B2</text>
<text x="190.8" y="269.4" transform="rotate(90 190.8 269.4)">24</text>
<text x="191.5" y="267.5" transform="rotate(90 191.5 267.5)">37</text>
<text x="194.4" y="265.3" transform="rotate(93 194.4 265.3)">B1</text>
<text x="195.8" y="269.6" transform="rotate(90 195.8 269.6)">23</text>
<text x="196.1" y="267.6" transform="rotate(90 196.1 267.6)">1</text>
<text x="197.4" y="264.5" transform="rotate(90 197.4 264.5)">GPS Nº 12</text>
<text x="199.9" y="267.6" transform="rotate(90 199.9 267.6)">2</text>
<text x="203.3" y="265.3" transform="rotate(93 203.3 265.3)">A2</text>
<text x="186.1" y="273.3" transform="rotate(90 186.1 273.3)">23</text>
<text x="188.1" y="275" transform="rotate(90 188.1 275)">D40</text>
<text x="188.3" y="271.4" transform="rotate(90 188.3 271.4)">D42</text>
<text x="192.2" y="273.4" transform="rotate(90 192.2 273.4)">25</text>
<text x="193.9" y="271.8" transform="rotate(90 193.9 271.8)">D43</text>
<text x="194.1" y="275.3" transform="rotate(90 194.1 275.3)">D41</text>
<text x="196.3" y="273.7" transform="rotate(90 196.3 273.7)">21</text>
<text x="197.4" y="271.4" transform="rotate(90 197.4 271.4)">22</text>
<text x="199.1" y="273.1" transform="rotate(90 199.1 273.1)">20</text>
<text x="200.1" y="270.4" transform="rotate(90 200.1 270.4)">21</text>
<text x="201.9" y="275.2" transform="rotate(90 201.9 275.2)">C17</text>
<text x="202.2" y="271.4" transform="rotate(93 202.2 271.4)">C18</text>
<text x="186" y="276.7" transform="rotate(90 186 276.7)">22</text>
<text x="186.9" y="280.1" transform="rotate(90 186.9 280.1)">21</text>
<text x="188.8" y="281.8" transform="rotate(90 188.8 281.8)">D36</text>
<text x="189" y="278.4" transform="rotate(90 189 278.4)">D38</text>
<text x="191.1" y="276.9" transform="rotate(90 191.1 276.9)">26</text>
<text x="192" y="280.3" transform="rotate(90 192 280.3)">27</text>
<text x="193.7" y="281.9" transform="rotate(90 193.7 281.9)">D37</text>
<text x="194" y="278.5" transform="rotate(90 194 278.5)">D39</text>
<text x="196.2" y="280.6" transform="rotate(90 196.2 280.6)">19</text>
<text x="197.1" y="277.2" transform="rotate(90 197.1 277.2)">20</text>
<text x="198.9" y="280" transform="rotate(90 198.9 280)">18</text>
<text x="200" y="276.5" transform="rotate(90 200 276.5)">19</text>
<text x="201.8" y="278.6" transform="rotate(90 201.8 278.6)">C16</text>
<text x="201.9" y="281.9" transform="rotate(90 201.9 281.9)">C15</text>
<text x="185.8" y="286.9" transform="rotate(90 185.8 286.9)">1</text>
<text x="186.9" y="283.5" transform="rotate(90 186.9 283.5)">20</text>
<text x="188.9" y="284.6" transform="rotate(90 188.9 284.6)">D34</text>
<text x="190.9" y="283.7" transform="rotate(90 190.9 283.7)">28</text>
<text x="191.9" y="287.1" transform="rotate(90 191.9 287.1)">2</text>
<text x="193.6" y="285.3" transform="rotate(90 193.6 285.3)">D35</text>
<text x="196.8" y="284" transform="rotate(90 196.8 284)">18</text>
<text x="198.7" y="286.9" transform="rotate(90 198.7 286.9)">1</text>
<text x="199.7" y="283.5" transform="rotate(90 199.7 283.5)">17</text>
<text x="201.8" y="285.3" transform="rotate(90 201.8 285.3)">C14</text>
</g>
</svg>
